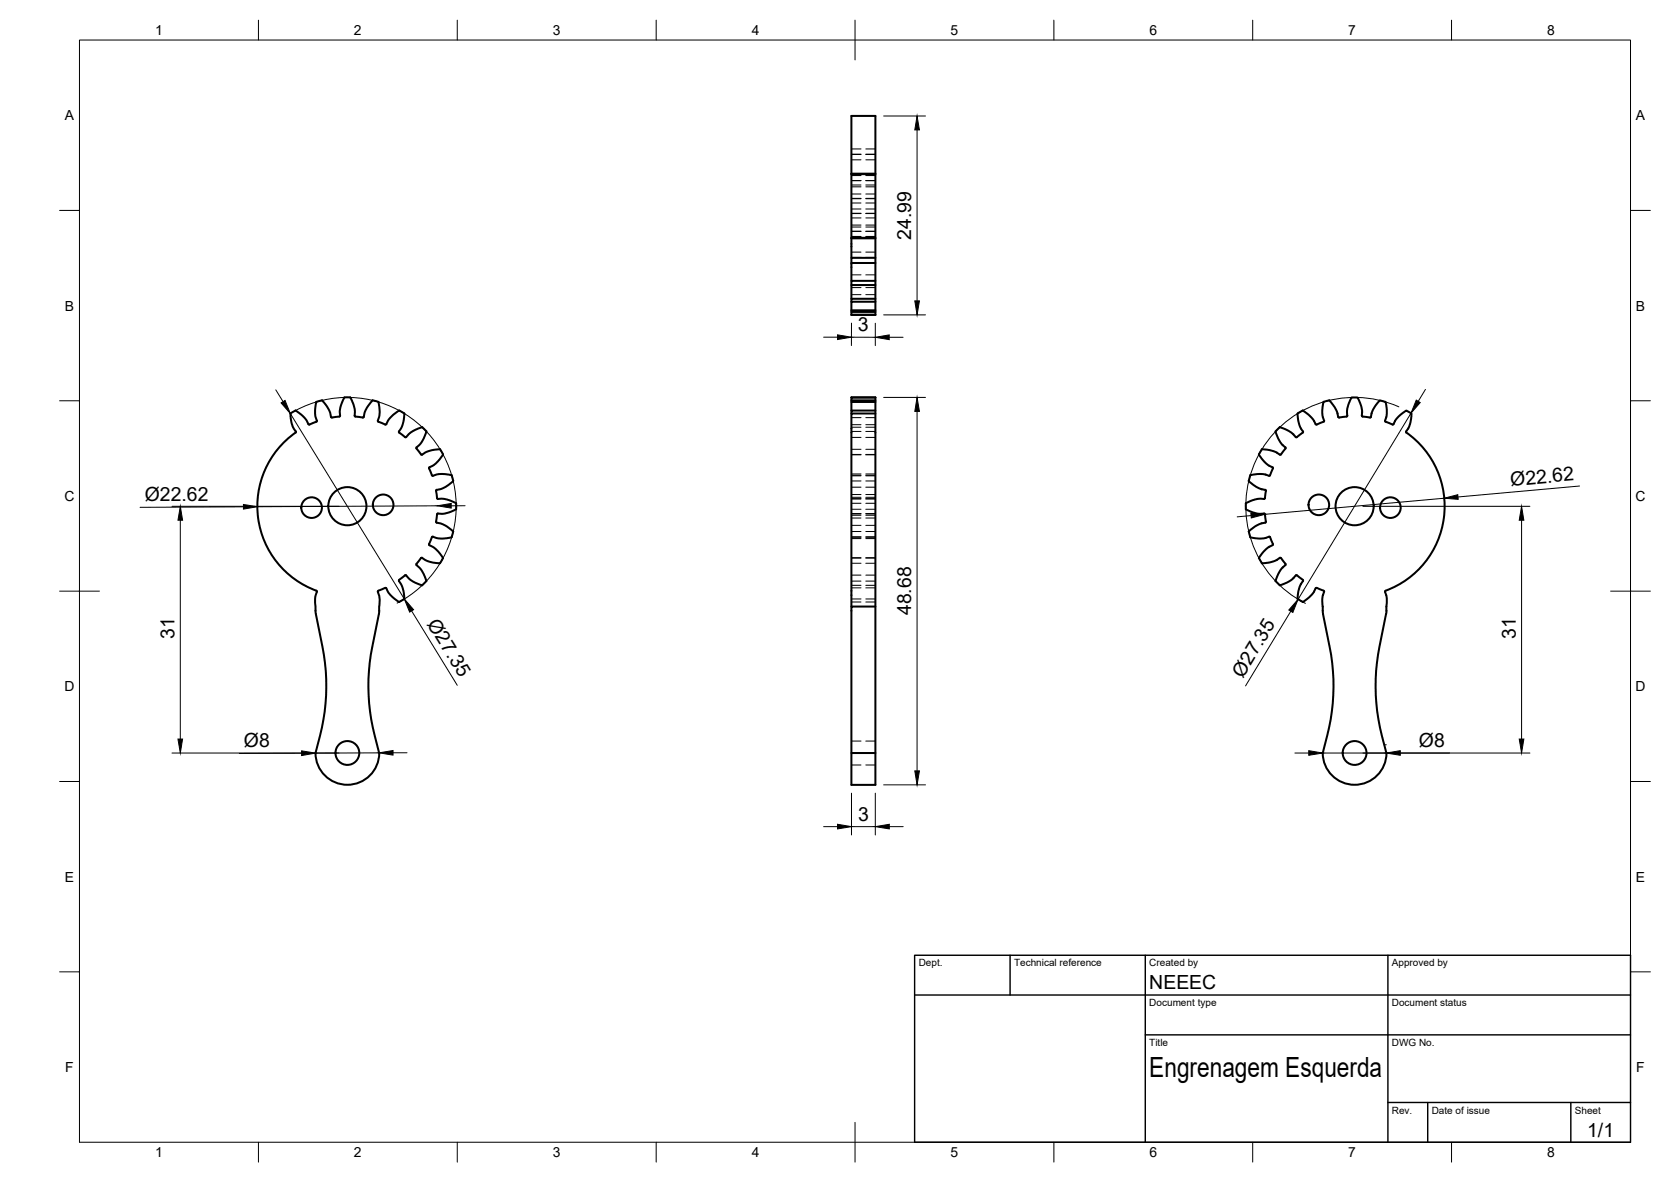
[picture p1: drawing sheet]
<svg xmlns="http://www.w3.org/2000/svg" width="420mm" height="297mm" viewBox="0 0 420 297" stroke-linecap="round" stroke-linejoin="round" font-family="sans-serif">
<!-- layer: Visible -->
<g fill="none" stroke="#000" stroke-width=".51">
<path d="M214.1 43.7v-14.6h6v50h-6v-.7M214.1 59.9v4.9M214.1 59.8v.1M214.1 43.7v.1M214.1 59.9h6M214.1 43.7h6M220.1 43.8h-6v16h6M214.1 66.1v4.5M214.1 79.1h6M220.1 78h-6v.4h6M220.1 75.8h-6v2.2M220.1 75.1h-6v.7"/>
<path d="M220.1 71.6h-6v3.5M220.1 70.6h-6v1M220.1 64.8h-6v1.3h6M214.1 99.9h.1M214.1 99.9h6M220.1 99.9v97.3h-6v-8h6M220.1 99.9h-6v.7M73 103.9v.3a8.1 8.1 0 0 0 .9 3.5l.5 .7-.1 .3M73 103.9l.3-.2a1.24 1.24 0 0 1 2.1 .2l1.4 1.3 .8 1.4a.7 .7 0 0 0 .9-.2l.4-.2a.7 .7 0 0 0 .8-.5M74.3 108.7a22.7 22.7 0 0 0 5.4 39.9v.1M81 100.6l1.6 2.2 .6 2a.69 .69 0 0 0 1 0l1.3-.2-.1-1.1a8.5 8.5 0 0 1 1.2-3.6h.4a1.26 1.26 0 0 1 1.6 1.1l.6 1.9v1.6a.7 .7 0 0 0 .9 .3l1.3 .1 .3-1.2a8.8 8.8 0 0 1 2-3.1M81 100.6l-1.5 .4a8.6 8.6 0 0 0-.1 3.9l.3 .8"/>
<path d="M93.7 100.6l.4 .1a1.28 1.28 0 0 1 1.3 1.6v2l-.4 1.4a.71 .71 0 0 0 .8 .5l1.2 .5 .8-1.3 .9-1 1.7-1.3 .3 .2a1.26 1.26 0 0 1 .9 1.9l-.5 1.9-.8 1.3a.68 .68 0 0 0 .7 .8l.3 .2a.72 .72 0 0 0 .8 .4l1-1 1.2-.7 1.8-.8 .3 .3a1.28 1.28 0 0 1 .4 2l-.9 1.7-1.2 1.1a.69 .69 0 0 0 .5 .9l.2 .3a.72 .72 0 0 0 .7 .7M106.1 114.3l1-.7 1.5-.5 2.1-.2 .1 .3a1.26 1.26 0 0 1-.1 2.1l-1.5 1.5-1.2 .6a.67 .67 0 0 0 .2 1l.1 .3a.71 .71 0 0 0 .6 .9M113.6 119.4l-2.8-.3-2 .5M113.6 119.4l.1 .4a1.24 1.24 0 0 1-.7 1.9l-1.7 1-1.5 .4M220.1 103.9h-6v48.5M220.1 103.2h-6v.7M220.1 101h-6v2.2M220.1 100.6h-6v.4M314.4 119.4l-.1 .4a1.23 1.23 0 0 0 .6 1.9l1.7 1 1.5 .4M316.5 114.2l1.9 2.3 1.6 .9a.69 .69 0 0 1-.2 1l-.6 1.2-2.1-.5-2.7 .3M317.3 112.9l-.8 1.3M323.2 112.4a.7 .7 0 0 1-.4 .9l-.3 .3a.71 .71 0 0 1-.7 .7l-1-.7a8.8 8.8 0 0 0-3.5-.7"/>
<path d="M326.3 103.9a8.4 8.4 0 0 0 .8 3.8l.5 .7a.71 .71 0 0 1-.6 .8l-.3 .2a.72 .72 0 0 1-.9 .4l-.8-.8a8.8 8.8 0 0 0-3.2-1.6l-.3 .2a1.27 1.27 0 0 0-.4 2l1 1.7 1.1 1.1M326.3 103.9l.3-.2a1.24 1.24 0 0 1 2 .2l1.5 1.4 .7 1.3M332.9 105.7a.7 .7 0 0 1-.8 .5l-.3 .2a.7 .7 0 0 1-1 .2M334.2 100.6a8.3 8.3 0 0 1 2.1 3.3l.2 .9a.69 .69 0 0 0 1 0h.3a.72 .72 0 0 0 1-.3l-.1-1a8.6 8.6 0 0 1 1.1-3.6h1.5l.2 .2a8 8 0 0 1 1 3.5l-.1 .9M334.3 100.6l-.4 .1a1.28 1.28 0 0 0-1.4 1.6v2l.4 1.4M342.4 104.5a.7 .7 0 0 0 1 .3l1.2 .1 .7-2.1 1.6-2.2 1.5 .4 .3 3-.4 1.7a.71 .71 0 0 0 .8 .5l.3 .2a.71 .71 0 0 0 1 .2l1.1-1.7 2.1-1.7 1.3 .7v.3a8.1 8.1 0 0 1-.8 3.5l-.6 .7M353.6 108.4v.3M353.6 108.7a22.7 22.7 0 0 1-5.3 39.9l.4 1.8-.2 3.9M108 137l1.2 .7 1.5 1.5a1.23 1.23 0 0 1 .1 2 .94 .94 0 0 1-1.2 .3l-2.1-.5-1.4-.8M108.9 134.9a.69 .69 0 0 0-.6 .8l-.1 .3a.72 .72 0 0 0-.2 1M109.6 131.1l.2 .2 1.1 .3a8.8 8.8 0 0 1 3.1 2l-.1 .3a1.26 1.26 0 0 1-1.6 1.4h-2l-1.5-.4M109.8 123.1a.7 .7 0 0 0 0 1v.3a.72 .72 0 0 0 .3 1"/>
<path d="M110.1 125.4l1.1-.1a8.7 8.7 0 0 1 3.5 1.2M110.1 129a.7 .7 0 0 0-.3 1l-.2 1.1M114.7 128a8.4 8.4 0 0 1-3.7 1.1h-.9M114.7 126.5v1.5M318.1 123.1a.71 .71 0 0 1 .1 1l-.1 .3a.7 .7 0 0 1-.3 1l-1.1-.1a8.7 8.7 0 0 0-3.5 1.2v.3a1.23 1.23 0 0 0 1.2 1.7l2 .6h1.6l.3 2M318.3 131.1l-.2 .2-1.1 .3a8.8 8.8 0 0 0-3 2l.1 .3a1.23 1.23 0 0 0 1.5 1.4h2.1l1.4-.4a.67 .67 0 0 1 .5 .8l.2 .3a.71 .71 0 0 1 .2 1M320 137l-1.1 .5a8.7 8.7 0 0 0-2.4 2.8M79.4 154.3a95.5 95.5 0 0 1 2.5 14.3 54.7 54.7 0 0 1-2.6 20.6 8 8 0 0 0 8 8 8 8 0 0 0 8.1-8 52.6 52.6 0 0 1-1.8-26.7l1.7-8.2M79.7 148.7l-.5 1.7 .2 3.9M100.4 151.3a8.5 8.5 0 0 1-2.9-2.6l-.4-.9-.2-.1-1.9 .9 .5 2-.2 3.7M101.7 150.5l-1.3 .8M102.1 144.6h-.2l-1.6 1.3 .6 1.1a8.3 8.3 0 0 1 .8 3.5"/>
<path d="M104.7 141.7v.3l1.2 1.1 .9 1.7a1.25 1.25 0 0 1-.4 2l-.2 .3a8.3 8.3 0 0 1-3.5-1.8l-.6-.7M106.1 140.2h-.2l-1.2 1.5M220.1 152.4h-6v36.8M316.5 140.2l.8 1.3M317.3 141.5a8.4 8.4 0 0 0 3.8-.8l.8-.5 1.3 1.5M323.2 142l-.9 .8a8.8 8.8 0 0 0-1.6 3.2l.3 .3a1.24 1.24 0 0 0 2 .4l1.7-.9 1.1-1.2M323.2 141.7v.3M325.8 144.6a.72 .72 0 0 1 .9 .4l.3 .3a.68 .68 0 0 1 .6 .7l-.6 1a8.3 8.3 0 0 0-.7 3.5M326.3 150.5l1.3 .8M330.8 147.9l-.5 1a8.7 8.7 0 0 1-2.7 2.4M330.8 147.8l.3-.1 1 .5a.7 .7 0 0 1 .8 .5M332.7 154.3a87.4 87.4 0 0 1 2.5 14.3 53.9 53.9 0 0 1-2.6 20.6 8 8 0 0 0 8 8 8 8 0 0 0 8-8 52.3 52.3 0 0 1-1.7-26.7l1.6-8.2"/>
<path d="M332.9 148.7l-.4 1.9 .2 3.7"/>
<circle cx="78.3" cy="127.6" r="2.59"/>
<circle cx="87.3" cy="127.2" r="4.8"/>
<circle cx="96.3" cy="126.9" r="2.59"/>
<circle cx="331.6" cy="126.9" r="2.59"/>
<circle cx="340.6" cy="127.2" r="4.8"/>
<circle cx="349.6" cy="127.6" r="2.59"/>
<circle cx="87.3" cy="189.2" r="3"/>
<circle cx="340.6" cy="189.2" r="3"/>
</g>
<!-- layer: Hidden -->
<g fill="none" stroke="#000" stroke-width=".25">
<path d="M214.1 37.4h2.4M214.1 38.7h2.4M214.1 38.8h2.4M217.7 37.4h2.4M217.7 38.7h2.4M217.7 38.8h2.4M214.1 43.9h2.4M214.1 45.4h2.4M214.1 51h2.4M214.1 52.5h2.4M214.1 58.1h2.4M214.1 59.6h2.4"/>
<path d="M214.1 58.2h2.4M214.1 40.2h2.4M214.1 48.8h2.4M214.1 54.8h2.4M214.1 57.1h2.4M214.1 46.5h2.4M214.1 59.4h2.4M214.1 44.1h2.4M214.1 49.9h2.4M214.1 53.6h2.4M214.1 53.7h2.4M214.1 47h2.4"/>
<path d="M214.1 56.6h2.4M217.7 43.9h2.4M217.7 45.4h2.4M217.7 51h2.4M217.7 52.5h2.4M217.7 58.1h2.4M217.7 59.6h2.4M217.7 58.2h2.4M217.7 40.2h2.4M217.7 48.8h2.4M217.7 54.8h2.4M217.7 57.1h2.4"/>
<path d="M217.7 46.5h2.4M217.7 59.4h2.4M217.7 44.1h2.4M217.7 49.9h2.4M217.7 53.6h2.4M217.7 53.7h2.4M217.7 47h2.4M217.7 56.6h2.4M214.1 63.4h2.4M214.1 74h2.4M214.1 72.3h2.4M214.1 69.1h2.4"/>
<path d="M214.1 64.7h2.4M217.7 63.4h2.4M217.7 74h2.4M217.7 72.3h2.4M217.7 69.1h2.4M217.7 64.7h2.4M214.1 107.4h2.4M214.1 108.4h2.4M214.1 112.9h2.4M214.1 114.2h2.4M214.1 119.4h2.4M214.1 106.7h2.4"/>
<path d="M214.1 105h2.4M214.1 109.9h2.4M214.1 114.3h2.4M214.1 119.6h2.4M214.1 119.1h2.4M217.7 107.4h2.4M217.7 108.4h2.4M217.7 112.9h2.4M217.7 114.2h2.4M217.7 119.4h2.4M217.7 106.7h2.4M217.7 105h2.4"/>
<path d="M217.7 109.9h2.4M217.7 114.3h2.4M217.7 119.6h2.4M217.7 119.1h2.4M214.1 133.6h2.4M214.1 135h2.4M214.1 120.9h2.4M214.1 126.5h2.4M214.1 128h2.4M214.1 124.3h2.4M214.1 129.5h2.4M214.1 125h2.4"/>
<path d="M214.1 130.2h2.4M214.1 134.9h2.4M214.1 135.3h2.4M214.1 125.4h2.4M214.1 129.1h2.4M214.1 125.3h2.4M214.1 122.4h2.4M214.1 132h2.4M217.7 133.6h2.4M217.7 135h2.4M217.7 120.9h2.4M217.7 126.5h2.4"/>
<path d="M217.7 128h2.4M217.7 124.3h2.4M217.7 129.5h2.4M217.7 125h2.4M217.7 130.2h2.4M217.7 134.9h2.4M217.7 135.3h2.4M217.7 125.4h2.4M217.7 129.1h2.4M217.7 125.3h2.4M217.7 122.4h2.4M217.7 132h2.4"/>
<path d="M214.1 140.3h2.4M214.1 141.5h2.4M214.1 146h2.4M214.1 147.1h2.4M214.1 150.5h2.4M214.1 151.3h2.4M214.1 140.2h2.4M214.1 144.5h2.4M214.1 147.7h2.4M217.7 140.3h2.4M217.7 141.5h2.4M217.7 146h2.4"/>
<path d="M217.7 147.1h2.4M217.7 150.5h2.4M217.7 151.3h2.4M217.7 140.2h2.4M217.7 144.5h2.4M217.7 147.7h2.4M214.1 186.2h2.4M214.1 192.2h2.4M217.7 186.2h2.4M217.7 192.2h2.4"/>
</g>
<!-- layer: BORDER -->
<g fill="none" stroke="#000" stroke-width=".25">
<path d="M20 10.1h390v276.9h-390zM65 5.1v5M115 5.1v5M165 5.1v5M215 5.1v10M265 5.1v5M315 5.1v5M365 5.1v5M15 52.9h5M410 52.9h5M15 100.7h5M410 100.7h5"/>
<path d="M15 148.6h10M405 148.6h10M15 196.4h5M410 196.4h5M15 244.2h5M410 244.2h5M65 287v5M115 287v5M165 287v5M215 282.1v9.9M265 287v5M315 287v5"/>
<path d="M365 287v5"/>
</g>
<!-- layer: TITLEBLOCK -->
<path d="M230 240.1h180v46.9h-180zM230 250h180M254 240.1v9.9M288 240.1v46.9M349 240.1v46.9M288 260.1h122M349 277.1h61M359 277.1v9.9M395 277.1v9.9" fill="none" stroke="#000" stroke-width=".36"/>
<!-- layer: FD_Dimensions -->
<g fill="none" stroke="#000" stroke-width=".25">
<path d="M222.2 29.2h10.5M230.6 32.6v43M222.2 79.1h10.5M69.3 98l1.9 3M207.1 84.7h3.5M214.1 84.7l6 .1M214.1 81.2v5.6M220.1 81.2v5.7M222.2 99.9h10.5M223.6 84.8h3.5M358.4 97.9l-1.8 3M73 103.9l28.7 46.6"/>
<path d="M74.3 103.2a27.4 27.4 0 0 1 37.2 11.3 27.4 27.4 0 0 1-11.7 37.1M230.6 103.4v90.3M351.7 102.2a27.4 27.4 0 0 0-35.8 13.3 27.4 27.4 0 0 0 12.3 36.1M354.8 103.9l-28.4 46.7M43.2 127.2h42M45.3 130.7v55M61.2 127.4l-26 .1M110 127.1l-45.3 .2M116.9 127.1h-3.4M314.6 129.6l-3.5 .3M342.7 127.2h42M363.1 125.2l-45 4.1"/>
<path d="M382.6 130.7v55M397.2 122.1l-30.6 2.8M103.5 153.5l11.5 18.7M324.6 153.6l-11.4 18.8M43.2 189.2h42M75.8 189.3h-15.6M95.3 189.2l-16 .1M98.8 189.2h3.5M214.1 199.3v10.5M220.1 199.3v10.5M222.2 197.2h10.5M325.6 189.2h3.5"/>
<path d="M332.6 189.2h52.1M348.3 187.2h.1M207.1 207.7h3.5M214.1 207.7h6M223.6 207.7h3.5"/>
</g>
<g fill="#000" stroke="#000" stroke-width=".25">
<path d="M230.6 29.2l.6 3.4h-1.2zM230 75.6h1.2l-.6 3.5zM210.6 84.1l3.5 .6-3.5 .6zM220.1 84.8l3.5-.6v1.2zM70.7 101.2l1-.6 1.3 3.3zM230.6 99.9l.6 3.5h-1.2zM356.1 100.5l1 .7-2.3 2.7zM45.3 127.2l.6 3.5h-1.2zM61.2 126.8l3.5 .5-3.5 .6zM110 127.1l3.5-.6v1.2zM314.5 129l3.6 .3-3.5 .9zM363.1 125.2l3.4-.9 .1 1.2z"/>
<path d="M382.6 127.2l.6 3.5h-1.2zM101.7 150.5l2.3 2.7-1 .6zM326.4 150.6l-1.3 3.3-1-.6zM44.7 185.7h1.2l-.6 3.5zM75.8 188.7l3.5 .6-3.5 .6zM95.3 189.2l3.5-.6v1.2zM230 193.7h1.2l-.6 3.5zM329.1 188.6l3.5 .6-3.5 .6zM348.6 189.2l3.5-.6v1.2zM382 185.7h1.2l-.6 3.5zM210.6 207.1l3.5 .6-3.5 .6zM220.1 207.7l3.5-.6v1.2z"/>
</g>
<text font-size="7" x="289" y="270.6">Engrenagem Esquerda</text>
<g font-size="4.9">
<text x="229.1" y="60.2" transform="rotate(-90 229.1 60.2)">24.99</text>
<text x="215.7" y="83.3">3</text>
<text x="36.4" y="125.9">Ø22.62</text>
<text x="379.9" y="122.1" transform="rotate(-5 379.9 122.1)">Ø22.62</text>
<text x="229.1" y="154.6" transform="rotate(-90 229.1 154.6)">48.68</text>
<text x="43.9" y="160.6" transform="rotate(-90 43.9 160.6)">31</text>
<text x="107.3" y="156.7" transform="rotate(58 107.3 156.7)">Ø27.35</text>
<text x="381.1" y="160.6" transform="rotate(-90 381.1 160.6)">31</text>
<text x="312.5" y="170.5" transform="rotate(-59 312.5 170.5)">Ø27.35</text>
<text x="61.3" y="187.8">Ø8</text>
<text x="356.8" y="187.7">Ø8</text>
<text x="215.8" y="206.3">3</text>
<text x="289" y="248.5">NEEEC</text>
<text x="399.1" y="285.7">1/1</text>
</g>
<g font-size="3.5">
<text x="39" y="8.8">1</text>
<text x="89" y="8.8">2</text>
<text x="139" y="8.8">3</text>
<text x="189" y="8.8">4</text>
<text x="239" y="8.8">5</text>
<text x="289" y="8.8">6</text>
<text x="339" y="8.8">7</text>
<text x="389" y="8.8">8</text>
<text x="16.3" y="30.2">A</text>
<text x="411.3" y="30.2">A</text>
<text x="16.3" y="78">B</text>
<text x="411.3" y="78">B</text>
<text x="16.2" y="125.9">C</text>
<text x="411.2" y="125.9">C</text>
<text x="16.2" y="173.7">D</text>
<text x="411.2" y="173.7">D</text>
<text x="16.3" y="221.6">E</text>
<text x="411.3" y="221.6">E</text>
<text x="16.4" y="269.4">F</text>
<text x="411.4" y="269.4">F</text>
<text x="39" y="290.8">1</text>
<text x="89" y="290.8">2</text>
<text x="139" y="290.8">3</text>
<text x="189" y="290.8">4</text>
<text x="239" y="290.8">5</text>
<text x="289" y="290.8">6</text>
<text x="339" y="290.8">7</text>
<text x="389" y="290.8">8</text>
</g>
<g font-size="2.5">
<text x="231" y="242.9">Dept.</text>
<text x="255" y="242.9">Technical reference</text>
<text x="289" y="242.9">Created by</text>
<text x="350" y="242.9">Approved by</text>
<text x="289" y="252.8">Document type</text>
<text x="350" y="252.8">Document status</text>
<text x="289" y="262.9">Title</text>
<text x="350" y="262.9">DWG No.</text>
<text x="350" y="279.9">Rev.</text>
<text x="360" y="279.9">Date of issue</text>
<text x="396" y="279.9">Sheet</text>
</g>
</svg>
